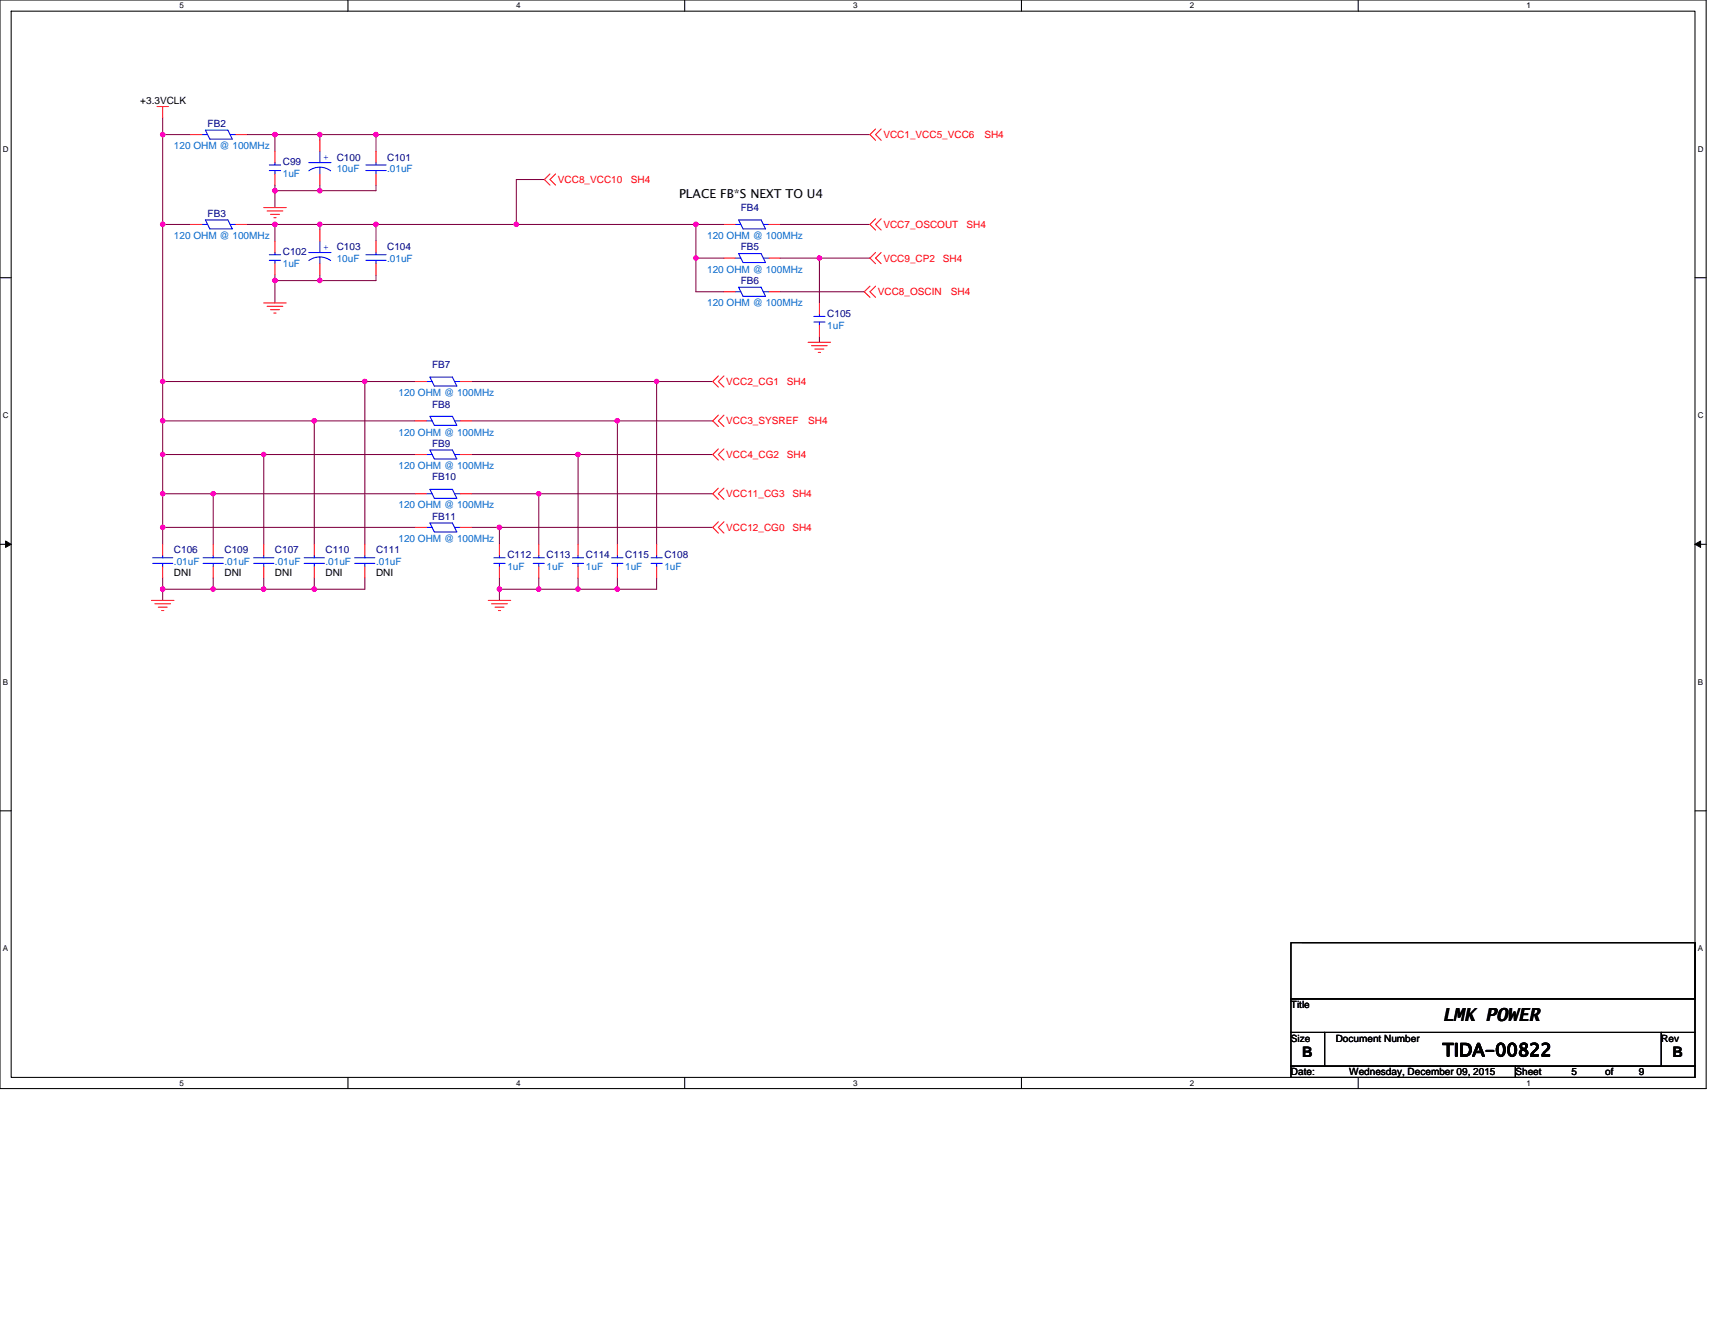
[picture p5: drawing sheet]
<svg xmlns="http://www.w3.org/2000/svg" width="279mm" height="216mm" viewBox="0 0 279 216" stroke-linecap="round" stroke-linejoin="round" font-family="sans-serif">
<path d="M0 0h278v177.4h-278zM1.8 1.8h274.3v173.8h-274.3z" fill="none" stroke="#000" stroke-width=".17"/>
<g fill="#fff">
<path d="M29.3 .2h.7v1.5h-.7z"/>
<path d="M29.3 175.7h.7v1.5h-.7z"/>
</g>
<path d="M56.7 0v1.8M56.7 175.6v1.8" fill="none" stroke="#000" stroke-width=".17"/>
<g fill="#fff">
<path d="M84.1 .2h.7v1.5h-.7z"/>
<path d="M84.1 175.7h.7v1.5h-.7z"/>
</g>
<path d="M111.5 0v1.8M111.5 175.6v1.8" fill="none" stroke="#000" stroke-width=".17"/>
<g fill="#fff">
<path d="M139 .2h.7v1.5h-.7z"/>
<path d="M139 175.7h.7v1.5h-.7z"/>
</g>
<path d="M166.4 0v1.8M166.4 175.6v1.8" fill="none" stroke="#000" stroke-width=".17"/>
<g fill="#fff">
<path d="M193.8 .2h.8v1.5h-.8z"/>
<path d="M193.8 175.7h.8v1.5h-.8z"/>
</g>
<path d="M221.3 0v1.8M221.3 175.6v1.8" fill="none" stroke="#000" stroke-width=".17"/>
<g fill="#fff">
<path d="M248.7 .2h.7v1.5h-.7z"/>
<path d="M248.7 175.7h.7v1.5h-.7z"/>
<path d="M.5 23.5h.9v1.5h-.9z"/>
<path d="M276.6 23.5h1v1.5h-1z"/>
<path d="M.5 67h.9v1.4h-.9z"/>
<path d="M276.6 67h1v1.4h-1z"/>
</g>
<path d="M0 45.3h1.8M276.1 45.3h1.9" fill="none" stroke="#000" stroke-width=".17"/>
<g fill="#fff">
<path d="M.5 110.4h.8v1.5h-.8z"/>
<path d="M276.6 110.4h.9v1.5h-.9z"/>
</g>
<path d="M0 88.7h1.8M276.1 88.7h1.9" fill="none" stroke="#000" stroke-width=".17"/>
<path d="M.9 88.2l.9 .5-.9 .5zM276.1 88.7l1-.5v1z" fill="#000" stroke="#000" stroke-width=".16"/>
<g fill="#fff">
<path d="M.5 153.8h.8v1.5h-.8z"/>
<path d="M276.6 153.8h.9v1.5h-.9z"/>
</g>
<path d="M0 132.1h1.8M276.1 132.1h1.9M210.3 153.6h65.8v9.2h-65.8zM212.1 153.6h64v9.2v-1.9M210.3 162.8h65.8v5.4h-65.8zM210.3 168.2h5.5v5.5h-5.5zM210.3 173.7h36.6v1.9h-36.6zM215.8 168.2h54.9v5.5h-54.9zM246.9 173.7h29.2v1.9h-29.2zM270.7 168.2h5.4v5.5h-5.4z" fill="none" stroke="#000" stroke-width=".17"/>
<g fill="none" stroke="#800040" stroke-width=".17">
<path d="M26.5 19.2v2.7h4.6M26.5 36.6v25.6M26.5 21.9v14.7h4.6M40.2 36.6h4.6M40.2 21.9h11.9M44.8 36.6v2.7M44.8 21.9v2.8M44.8 30.2v.9M44.8 31.1v2.7M44.8 36.6h7.3M44.8 31.1h7.3M52.1 30.2v.9h9.2v-.9"/>
<path d="M52.1 21.9h9.2M52.1 36.6h9.2M52.1 21.9v1M52.1 36.6v.9M61.3 36.6h22.8M61.3 36.6v2.7M61.3 21.9v2.8M61.3 21.9h80.4M84.1 36.6h29.3M88.7 29.3h-4.6v7.3M113.4 36.6h4.5M113.4 36.6v5.5h4.5"/>
<path d="M127.1 36.6h14.6M44.8 45.7v3.7M44.8 44.8v.9h7.3M52.1 44.8v.9h9.2v-.9M113.4 42.1v5.4h4.5M127.1 47.5h13.7M127.1 42.1h6.4M133.5 42.1h8.2M133.5 54.9v.9M133.5 42.1v7.3M26.5 68.6h24.7M26.5 74.1h16.5"/>
<path d="M26.5 68.6v5.5M26.5 62.2v6.4M26.5 74.1v6.4h8.2M26.5 62.2h32.9M43 74.1v14.6M43 74.1h24.6M51.2 68.6h16.4M51.2 68.6v20.1M59.4 62.2h8.2M59.4 62.2v26.5M76.8 62.2h30.2M76.8 68.6h23.8"/>
<path d="M76.8 74.1h17.4M107 62.2v26.5M107 62.2h9.1M116.1 68.6h-15.5v20.1M116.1 74.1h-21.9v14.6M26.5 96v1.8M26.5 96h8.2M26.5 80.5v5.4M26.5 85.9h41.1M26.5 85.9v2.8M26.5 94.2v1.8M34.7 96h8.3"/>
<path d="M34.7 94.2v1.8M34.7 80.5v8.2M34.7 80.5h32.9M43 96h8.2M43 94.2v1.8M51.2 94.2v1.8M59.4 94.2v1.8h-8.2M76.8 80.5h11M76.8 85.9h4.6M81.4 96h6.4M81.4 94.2v1.8M81.4 96v1.8"/>
<path d="M87.8 96h6.4M87.8 94.2v1.8M94.2 96h6.4M94.2 94.2v1.8M100.6 94.2v1.8M107 94.2v1.8h-6.4M116.1 85.9h-34.7v2.8M116.1 80.5h-28.3v8.2"/>
</g>
<g fill="#f0f" stroke="#f0f" stroke-width=".17">
<circle cx="26.5" cy="21.9" r=".36"/>
<circle cx="44.8" cy="36.6" r=".36"/>
<circle cx="84.1" cy="36.6" r=".36"/>
<circle cx="61.2" cy="36.6" r=".36"/>
<circle cx="26.5" cy="80.4" r=".36"/>
<circle cx="43" cy="74" r=".35"/>
<circle cx="26.5" cy="74" r=".36"/>
<circle cx="51.2" cy="68.6" r=".36"/>
<circle cx="26.5" cy="68.6" r=".36"/>
<circle cx="59.4" cy="62.2" r=".36"/>
<circle cx="26.5" cy="62.2" r=".36"/>
<circle cx="26.5" cy="36.6" r=".36"/>
<circle cx="61.2" cy="21.9" r=".36"/>
<circle cx="81.4" cy="96" r=".36"/>
<circle cx="26.5" cy="85.9" r=".36"/>
<circle cx="34.7" cy="80.4" r=".35"/>
<circle cx="26.5" cy="96" r=".36"/>
<circle cx="42.9" cy="96" r=".36"/>
<circle cx="34.7" cy="96" r=".36"/>
<circle cx="51.2" cy="96" r=".36"/>
<circle cx="52.1" cy="45.7" r=".36"/>
<circle cx="44.8" cy="45.7" r=".36"/>
<circle cx="44.8" cy="21.9" r=".36"/>
<circle cx="52.1" cy="31.1" r=".36"/>
<circle cx="44.8" cy="31.1" r=".36"/>
<circle cx="107" cy="62.2" r=".35"/>
<circle cx="100.6" cy="68.6" r=".36"/>
<circle cx="94.2" cy="74" r=".35"/>
<circle cx="87.8" cy="80.4" r=".35"/>
<circle cx="87.8" cy="96" r=".36"/>
<circle cx="81.4" cy="85.9" r=".36"/>
<circle cx="94.2" cy="96" r=".36"/>
<circle cx="100.6" cy="96" r=".36"/>
<circle cx="52.1" cy="21.9" r=".36"/>
<circle cx="52.1" cy="36.6" r=".36"/>
<circle cx="113.4" cy="42" r=".36"/>
<circle cx="113.4" cy="36.6" r=".36"/>
<circle cx="133.5" cy="42" r=".35"/>
</g>
<g fill="none" stroke="#f00" stroke-width=".17">
<path d="M25.6 17.4h1.8M26.5 17.4v1.8M31.1 21.9h1.8M31.1 36.6h1.8M38.4 21.9h1.8M38.4 36.6h1.8M43 33.8h3.6M43.5 34.4h2.6M44.1 34.9h1.4M44.6 35.5h.4M44.8 24.7v1.8M44.8 28.3v1.9"/>
<path d="M44.8 39.3v1.8M52.1 22.9v1.8M52.1 28.3v1.9M52.1 37.5v1.8M61.3 39.3v1.8M61.3 24.7v1.8M61.3 28.3v1.9M89.6 28.3l-.9 1 .9 .9M90.5 28.3l-.9 1 .9 .9M117.9 36.6h1.9M125.3 36.6h1.8M142.6 21l-.9 .9 .9 1"/>
<path d="M142.6 35.6l-.9 1 .9 .9M143.6 21l-1 .9 1 1M143.6 35.6l-1 1 1 .9M43 49.4h3.6M43.5 49.9h2.6M44.1 50.5h1.4M44.6 51h.4M44.8 43v1.8M52.1 43v1.8M61.3 43v1.8M117.9 47.5h1.9M117.9 42.1h1.9"/>
<path d="M125.3 47.5h1.8M125.3 42.1h1.8M131.7 55.8h3.6M132.2 56.3h2.6M132.8 56.9h1.4M133.3 57.4h.4M133.5 49.4v1.8M133.5 53v1.9M141.7 46.6l-.9 .9 .9 1M142.6 41.1l-.9 1 .9 .9M142.6 46.6l-.9 .9 .9 1M143.6 41.1l-1 1 1 .9"/>
<path d="M67.6 68.6h1.9M67.6 62.2h1.9M67.6 74.1h1.9M75 68.6h1.8M75 62.2h1.8M75 74.1h1.8M117 73.2l-.9 .9 .9 .9M117 79.5l-.9 1 .9 .9M117 61.3l-.9 .9 .9 .9M117 67.6l-.9 1 .9 .9M117.9 73.2l-.9 .9 .9 .9M117.9 79.5l-.9 1 .9 .9"/>
<path d="M117.9 61.3l-.9 .9 .9 .9M117.9 67.6l-.9 1 .9 .9M24.7 97.8h3.6M25.2 98.4h2.6M25.8 98.9h1.4M26.3 99.5h.4M26.5 88.7v1.8M26.5 92.4v1.8M34.7 88.7v1.8M34.7 92.4v1.8M43 88.7v1.8M43 92.4v1.8"/>
<path d="M51.2 88.7v1.8M51.2 92.4v1.8M59.4 88.7v1.8M59.4 92.4v1.8M67.6 80.5h1.9M67.6 85.9h1.9M75 80.5h1.8M75 85.9h1.8M79.5 97.8h3.7M80.1 98.4h2.6M80.6 98.9h1.5M81.2 99.5h.4"/>
<path d="M81.4 88.7v1.8M81.4 92.4v1.8M87.8 88.7v1.8M87.8 92.4v1.8M94.2 88.7v1.8M94.2 92.4v1.8M100.6 88.7v1.8M100.6 92.4v1.8M107 88.7v1.8M107 92.4v1.8M117 85l-.9 .9 .9 1M117.9 85l-.9 .9 .9 1"/>
</g>
<g fill="none" stroke="#00f" stroke-width=".17">
<path d="M32.9 21.9h.9M32.9 36.6h.9M33.5 21.2h3.6l.7 1.5h-3.6zM33.5 35.8h3.6l.7 1.5h-3.6zM37.5 21.9h.9M37.5 36.6h.9M43.9 26.9h1.8M43.9 27.8h1.8M44.8 26.5v.4M44.8 27.8v.5M50.3 26.5h3.6M50.3 27.8a2.96 2.96 0 0 1 3.6 0"/>
<path d="M52.1 27.2v1.1M52.1 24.7v1.8M52.1 39.3v1.8M59.6 27.8h3.3M59.6 26.9h3.3M61.3 26.5v.4M61.3 27.8v.5M119.8 36.6h.9M120.3 35.8h3.7l.7 1.5h-3.6zM124.4 36.6h.9M43.9 41.5h1.8M43.9 42.4h1.8"/>
<path d="M44.8 41.1v.4M44.8 42.4v.6M50.3 41.1h3.6M50.3 42.5a2.96 2.96 0 0 1 3.6 0M52.1 41.9v1.1M59.6 42.4h3.3M59.6 41.5h3.3M61.3 41.1v.4M61.3 42.4v.6M119.8 47.5h.9M119.8 42.1h.9M120.3 46.8h3.7l.7 1.5h-3.6z"/>
<path d="M120.3 41.3h3.7l.7 1.5h-3.6zM124.4 47.5h.9M124.4 42.1h.9M132.6 51.6h1.8M132.6 52.5h1.8M133.5 51.2v.4M133.5 52.5v.5M69.5 68.6h.9M69.5 62.2h.9M69.5 74.1h.9M70 79.7h3.7l.7 1.5h-3.6zM70 67.8h3.7l.7 1.5h-3.6z"/>
<path d="M70 61.4h3.7l.7 1.5h-3.6zM70 73.3h3.7l.7 1.5h-3.6zM74.1 68.6h.9M74.1 62.2h.9M74.1 74.1h.9M24.9 91.8h3.3M24.9 90.9h3.3M26.5 90.5v.4M26.5 91.8v.6M33.1 91.8h3.3M33.1 90.9h3.3M34.7 90.5v.4"/>
<path d="M34.7 91.8v.6M41.3 91.8h3.3M41.3 90.9h3.3M43 90.5v.4M43 91.8v.6M49.6 91.8h3.3M49.6 90.9h3.3M51.2 90.5v.4M51.2 91.8v.6M57.8 91.8h3.3M57.8 90.9h3.3M59.4 90.5v.4"/>
<path d="M59.4 91.8v.6M69.5 80.5h.9M69.5 85.9h.9M70 85.2h3.7l.7 1.5h-3.6zM74.1 80.5h.9M74.1 85.9h.9M80.5 90.9h1.8M80.5 91.8h1.8M81.4 90.5v.4M81.4 91.8v.6M86.9 90.9h1.8M86.9 91.8h1.8"/>
<path d="M87.8 90.5v.4M87.8 91.8v.6M93.3 90.9h1.8M93.3 91.8h1.8M94.2 90.5v.4M94.2 91.8v.6M99.7 90.9h1.8M99.7 91.8h1.8M100.6 90.5v.4M100.6 91.8v.6M106.1 90.9h1.8M106.1 91.8h1.8"/>
<path d="M107 90.5v.4M107 91.8v.6"/>
</g>
<g font-size="2.9">
<text x="235" y="166.4">LMK POWER</text>
<text x="235" y="172.1">TIDA-00822</text>
</g>
<g font-size="2.4">
<text x="212.1" y="172.3">B</text>
<text x="272.5" y="172.3">B</text>
</g>
<text font-size="2" x="110.6" y="32.2">PLACE FB*S NEXT TO U4</text>
<g font-size="1.6">
<text x="22.9" y="17">+3.3VCLK</text>
<text x="28.3" y="93.8">DNI</text>
<text x="36.6" y="93.8">DNI</text>
<text x="44.8" y="93.8">DNI</text>
<text x="53" y="93.8">DNI</text>
<text x="61.3" y="93.8">DNI</text>
<text x="210.3" y="164.2">Title</text>
<text x="210.3" y="169.7">Size</text>
<text x="217.6" y="169.7">Document Number</text>
<text x="270.7" y="169.7">Rev</text>
<text x="210.3" y="175.2">Date:</text>
<text x="219.8" y="175.2">Wednesday, December 09, 2015</text>
<text x="246.9" y="175.2">Sheet</text>
<text x="256" y="175.2">5</text>
<text x="261.5" y="175.2">of</text>
<text x="267" y="175.2">9</text>
</g>
<g font-size="1.6" fill="#000080">
<text x="33.8" y="20.7">FB2</text>
<text x="46.1" y="26.9">C99</text>
<text x="54.9" y="26.2">C100</text>
<text x="63.1" y="26.2">C101</text>
<text x="33.8" y="35.3">FB3</text>
<text x="120.7" y="34.4">FB4</text>
<text x="46.1" y="41.5">C102</text>
<text x="54.9" y="40.8">C103</text>
<text x="63.1" y="40.8">C104</text>
<text x="120.7" y="40.8">FB5</text>
<text x="120.7" y="46.3">FB6</text>
<text x="134.8" y="51.6">C105</text>
<text x="70.4" y="60">FB7</text>
<text x="70.4" y="66.4">FB8</text>
<text x="70.4" y="72.8">FB9</text>
<text x="70.4" y="78.3">FB10</text>
<text x="70.4" y="84.7">FB11</text>
<text x="28.3" y="90.2">C106</text>
<text x="36.6" y="90.2">C109</text>
<text x="44.8" y="90.2">C107</text>
<text x="53" y="90.2">C110</text>
<text x="61.3" y="90.2">C111</text>
<text x="82.7" y="90.9">C112</text>
<text x="89" y="90.9">C113</text>
<text x="95.5" y="90.9">C114</text>
<text x="101.9" y="90.9">C115</text>
<text x="108.2" y="90.9">C108</text>
</g>
<g font-size="1.6" fill="#f00">
<text x="143.9" y="22.5">VCC1_VCC5_VCC6</text>
<text x="160.4" y="22.5">SH4</text>
<text x="90.9" y="29.8">VCC8_VCC10</text>
<text x="102.8" y="29.8">SH4</text>
<text x="143.9" y="37.1">VCC7_OSCOUT</text>
<text x="157.5" y="37.1">SH4</text>
<text x="143.9" y="42.6">VCC9_CP2</text>
<text x="153.6" y="42.6">SH4</text>
<text x="143" y="48.1">VCC8_OSCIN</text>
<text x="154.9" y="48.1">SH4</text>
<text x="118.3" y="62.7">VCC2_CG1</text>
<text x="128.2" y="62.7">SH4</text>
<text x="118.3" y="69.1">VCC3_SYSREF</text>
<text x="131.7" y="69.1">SH4</text>
<text x="118.3" y="74.6">VCC4_CG2</text>
<text x="128.2" y="74.6">SH4</text>
<text x="118.3" y="81">VCC11_CG3</text>
<text x="129.1" y="81">SH4</text>
<text x="118.3" y="86.5">VCC12_CG0</text>
<text x="129.1" y="86.5">SH4</text>
</g>
<g font-size="1.6" fill="#0065ca">
<text x="28.3" y="24.3">120 OHM @ 100MHz</text>
<text x="46.1" y="28.9">1uF</text>
<text x="54.9" y="28">10uF</text>
<text x="63.1" y="28">.01uF</text>
<text x="28.3" y="39">120 OHM @ 100MHz</text>
<text x="115.2" y="39">120 OHM @ 100MHz</text>
<text x="46.1" y="43.5">1uF</text>
<text x="54.9" y="42.6">10uF</text>
<text x="63.1" y="42.6">.01uF</text>
<text x="115.2" y="44.4">120 OHM @ 100MHz</text>
<text x="115.2" y="49.9">120 OHM @ 100MHz</text>
<text x="134.8" y="53.6">1uF</text>
<text x="64.9" y="64.6">120 OHM @ 100MHz</text>
<text x="64.9" y="71">120 OHM @ 100MHz</text>
<text x="64.9" y="76.5">120 OHM @ 100MHz</text>
<text x="64.9" y="82.8">120 OHM @ 100MHz</text>
<text x="64.9" y="88.3">120 OHM @ 100MHz</text>
<text x="28.3" y="92">.01uF</text>
<text x="36.6" y="92">.01uF</text>
<text x="44.8" y="92">.01uF</text>
<text x="53" y="92">.01uF</text>
<text x="61.3" y="92">.01uF</text>
<text x="82.7" y="92.9">1uF</text>
<text x="89" y="92.9">1uF</text>
<text x="95.5" y="92.9">1uF</text>
<text x="101.9" y="92.9">1uF</text>
<text x="108.2" y="92.9">1uF</text>
</g>
<g font-size="1.6" fill="#00f">
<text x="52.7" y="26.1">+</text>
<text x="52.7" y="40.8">+</text>
</g>
<g font-size="1.3">
<text x="29.3" y="1.4">5</text>
<text x="84.1" y="1.4">4</text>
<text x="139" y="1.4">3</text>
<text x="193.8" y="1.4">2</text>
<text x="248.7" y="1.4">1</text>
<text x=".5" y="24.7">D</text>
<text x="276.6" y="24.7">D</text>
<text x=".5" y="68.2">C</text>
<text x="276.6" y="68.2">C</text>
<text x=".5" y="111.6">B</text>
<text x="276.6" y="111.6">B</text>
<text x=".5" y="155">A</text>
<text x="276.6" y="155">A</text>
<text x="29.3" y="176.9">5</text>
<text x="84.1" y="176.9">4</text>
<text x="139" y="176.9">3</text>
<text x="193.8" y="176.9">2</text>
<text x="248.7" y="176.9">1</text>
</g>
</svg>
